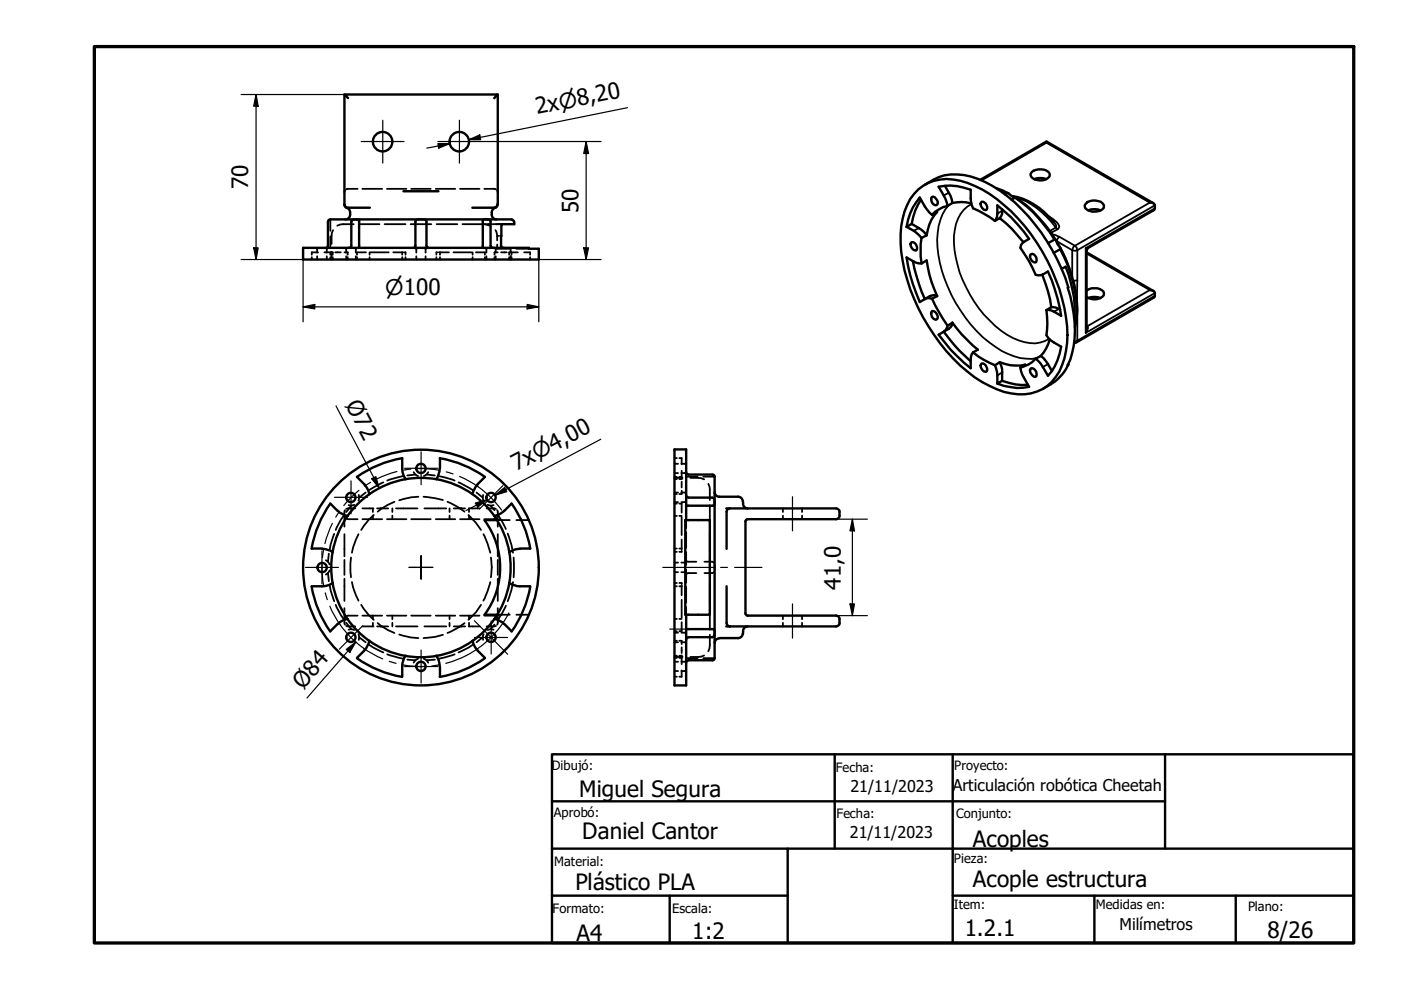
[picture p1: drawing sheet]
<svg xmlns="http://www.w3.org/2000/svg" width="297mm" height="210mm" viewBox="0 0 297 210" stroke-linecap="round" stroke-linejoin="round" font-family="sans-serif">
<!-- layer: Visible (ISO) -->
<g fill="none" stroke="#000" stroke-width=".51">
<path d="M73 20v23.3l.2 .5 .3 .3M73.8 20.8l-.8-.8h32.5l-.7 .8M105.5 20v23.3M196.1 39.2a11.1 11.1 0 0 1 11.3-1.3 31 31 0 0 1 13.3 11.3 37.4 37.4 0 0 1 6.6 15.5 20.1 20.1 0 0 1-.9 12.7l.1-.1M200.3 39.4a7.9 7.9 0 0 1 1.6 3.6M207.8 38.1l14.1-8.1 22.6 13.1M211.3 39.9l2.5 1.1M218.8 36.5a2.84 2.84 0 0 1 3.7 .2 .93 .93 0 0 1-.8 1.3 2.6 2.6 0 0 1-3.2-.8v-.3zM219.3 38a3.2 3.2 0 0 1 2.5 0M221.9 30v.3M64.3 52.5h47.8v.2h2.1v2.3h-49.9zM73 43.3a.73 .73 0 0 0 .8 .7"/>
<path d="M73.5 44.1a.98 .98 0 0 1 .7 .9M73.8 44h4.6M73.9 52.5l.4-.1 .2-.3v-5.2a1.47 1.47 0 0 1 1.6-.3v5.9M74.2 45.1v.4M74.2 45.5a.98 .98 0 0 1-1 1M85.5 40.5h7.5M87.7 52.5l.2-.1 .2-.3v-5.2a1.87 1.87 0 0 1 2.3-.1v5.3l.4 .4M100.1 44h4.7M102.4 52.5v-5.9a1.47 1.47 0 0 1 1.6 .3v5.2l.1 .2 .5 .2M104.3 45.1v.4M104.3 45.5a.98 .98 0 0 0 1 1M105.5 43.4l-.2 .4-.3 .3a1.02 1.02 0 0 0-.7 .9"/>
<path d="M105.5 43.3a.73 .73 0 0 1-.8 .7M108.5 46.6l.4 .2 .1 .3M108.5 46.5h-38.5l-.4 .3-.1 .2v5.3l-.4 .2M109 47v.5h-2.7l-.1 4.6 .2 .3 .5 .1M192.2 48.1a8.3 8.3 0 0 1 3.2 2.4M193.1 51.5l.2-.2a1.19 1.19 0 0 1 1 1.8 1.15 1.15 0 0 1-1.2-1.6zM193.3 47.5a7.5 7.5 0 0 1 3.2 2.4M193.3 47.5l-1.1 .6M193.5 55.3l1.3 4.9 1.3 3.2 .4-.2 1.1 .1M194.7 40.2a10.1 10.1 0 0 1 10.4-1.4 29.8 29.8 0 0 1 13.5 10.8 39.5 39.5 0 0 1 7.7 21.4 14.6 14.6 0 0 1-3.3 9.9 9.1 9.1 0 0 1-8.6 2.5 23.5 23.5 0 0 1-12.3-7.4 41.2 41.2 0 0 1-11-22.6 18.1 18.1 0 0 1 1.9-11.2zM195.3 42.3a12.3 12.3 0 0 0-2 5.2M195.4 50.5a19.2 19.2 0 0 0 0 5.4"/>
<path d="M195.4 55.9l1.1-.7a25.1 25.1 0 0 0 2.2 7.6M195.4 55.9a4.6 4.6 0 0 1-3.2-1.3 35.1 35.1 0 0 0 2.8 9.4l2.2-1.2 .9-.2 .6 .2M196.5 49.9l-1.1 .6M197.6 41.8a1.22 1.22 0 0 1 1.1 1.6 1.06 1.06 0 0 1-1.1-.4 1.06 1.06 0 0 1-.1-1.1zM197.6 45.6l1.1-.7a8.3 8.3 0 0 0-2.2 5M197.6 45.6a10.5 10.5 0 0 1-2.6-3.7 11.7 11.7 0 0 0-2.8 6.2M200.9 43.7a10.5 10.5 0 0 0-1.9-4.1 11.3 11.3 0 0 1 6.8 .6 7.4 7.4 0 0 0 .5 4l2.3 1.1 2.3 1.5M200.9 43.7a6.5 6.5 0 0 0-3.3 1.9M201.9 43a8.1 8.1 0 0 1 4 .2M201.9 43l-1 .7M208.2 42.8a1.19 1.19 0 0 1 1 1.7 1.11 1.11 0 0 1-1.1-.6 1.11 1.11 0 0 1 .1-1.1zM210.9 46.8a4.2 4.2 0 0 0 .6-3.3 30.6 30.6 0 0 1 6.7 7.1 2.3 2.3 0 0 0-1.9 1.9 27 27 0 0 1 3.3 5.8 2.7 2.7 0 0 0 2.6-.7 37.3 37.3 0 0 1 2.8 9.4 3.9 3.9 0 0 0-3.1-1.2"/>
<path d="M212 46.3a26 26 0 0 1 5 5M212 46.3l-1.1 .5M212.5 44.4a2.09 2.09 0 0 1-.5 1.9M213 41.2l.7-.3 .9 .7 .7 .2-.9 .5M214.5 41.6a14.6 14.6 0 0 1 9 5.5M215.3 41.8a29.6 29.6 0 0 1 8.5 9.1M218.4 54l.2-.1a1.16 1.16 0 0 1 1.1 1.6 1.11 1.11 0 0 1-1.1-.3 1.11 1.11 0 0 1-.2-1.2zM221 58.3a27.9 27.9 0 0 1 1.9 6.8M222.2 51.5l1.5-.7 1.2 1.9-1.5 .9M224.8 52.5a25.5 25.5 0 0 1 3.4 15.1l-.3 1.8M225.1 57l.8-.4a25.2 25.2 0 0 1 1.9 11M230.3 43.2a2.67 2.67 0 0 1 3.7 .2 .93 .93 0 0 1-.8 1.3 2.6 2.6 0 0 1-3.2-.8v-.4z"/>
<path d="M230.4 53.1v16.5M230.4 53.5l14.1 8.2M230.7 52.6l-.3 .4M230.8 44.6a3.2 3.2 0 0 1 2.5 0M243.8 43a.86 .86 0 0 1 1.1 .5l-.1 .9-.3 .2-13.9 8M197.6 65.9a1.25 1.25 0 0 1 1.1 1.8 1.06 1.06 0 0 1-1.1-.4 1.06 1.06 0 0 1-.1-1.2zM197.6 63.3l1.5 3 1.8 2.8M198.7 62.8l-1.1 .5M200.9 69.1l-.4 .9-.4 .3a36.6 36.6 0 0 0 5.7 6.3M201.9 68.4a28.2 28.2 0 0 0 5.4 5.7l-1 .6M201.9 68.4l-.4 1-2.5 1.6a33 33 0 0 0 6.8 7.1 4.3 4.3 0 0 1 .5-3.4M201.9 68.4l-1 .7"/>
<path d="M206.3 74.7a17.5 17.5 0 0 0 4.6 2.7M208.2 77.1a1.19 1.19 0 0 1 1 1.7 1.11 1.11 0 0 1-1.1-.6 1.11 1.11 0 0 1 .1-1.1zM210.9 77.4a7.3 7.3 0 0 1 .6 3.9M212 76.8a8.8 8.8 0 0 0 5.4 .5l-1.1 .6M212 76.8a6 6 0 0 1 .5 3.9M212 76.8l-1.1 .6M216.3 77.9a8.8 8.8 0 0 0 1.9 4.1 10.7 10.7 0 0 1-6.7-.7M218.4 78.3l.2-.2a1.25 1.25 0 0 1 1.1 1.7 .76 .76 0 0 1-1.1-.5l-.2-.3zM219.6 76a6 6 0 0 1-3.3 1.9M220.7 75.5a8.3 8.3 0 0 1 2.3 3.1M220.7 75.5l-1.1 .5M221.9 65.8a18.7 18.7 0 0 1 0 5.3 6.7 6.7 0 0 0 3.1 2.4 11.8 11.8 0 0 1-2.8 6.2 9.2 9.2 0 0 0-2.6-3.7"/>
<path d="M222.6 72a8.2 8.2 0 0 1-1.9 3.5M222.9 65.1l1.1 .1 .8 .4M222.9 65.1l-1 .7M226.4 77.3h.1M226.5 77.3a10.7 10.7 0 0 1-5.4 5.2M228.2 72.6l-.5 .1M230.4 61.6a3.1 3.1 0 0 1 3.6 .3 .96 .96 0 0 1-.8 1.3 2.96 2.96 0 0 1-2.8-.2M230.8 63.2a3.2 3.2 0 0 1 2.5 0M243.8 61.5a.97 .97 0 0 1 1.1 .6l-.1 .9-.3 .2-16.2 9.4M85.2 97.2a23.5 23.5 0 0 0-9.5 3.9l1.5 1.6M85.3 99.3l.1 1 .6 1.3M85.3 97.1v2.2"/>
<path d="M93.2 99.3l-.2 1.4-.5 .9M93.3 97.2a23.5 23.5 0 0 1 9.5 3.9 8.3 8.3 0 0 0-2.3 2.8l-.3 .9M93.3 97.1v2.2M212.5 80.7a11.8 11.8 0 0 0 5.4 .9M212.5 80.7l-1 .6M66.1 116.3h2.2M68.3 116.4l1.4 .2 .9 .5M70 106.8a23.5 23.5 0 0 0-3.9 9.5M70 106.8l1.6 1.5M71.6 108.3l.7 .6 1.4 .5M73.7 109.4a19 19 0 0 0 0 21.9M77.2 102.7l.8 1.2 .3 .9"/>
<path d="M86 101.6a19 19 0 0 0-12.3 7.8M86 101.6a19 19 0 0 1 14.2 3.2M100.2 104.8a19 19 0 0 1 2.5 29 19 19 0 0 1-29-2.5M102.7 110.3a16.8 16.8 0 0 1 0 20h2.7M102.7 110.3h2.7M108.5 106.8a8.1 8.1 0 0 1-2.8 2.3l-.9 .3M108.5 106.8a23.5 23.5 0 0 1 3.9 9.5M110.2 116.3h2.2M110.3 116.4l-1 .1-1.3 .6M145.3 110.3h5.2v20h-5.2zM145.5 100.1v.2l.5 .3h5.2l.3 .4v38.6l-.3 .4h-5.2l-.4 .2-.1 .3M145.5 104.9l.1 .4 .4 .2 5.1 .1a1.39 1.39 0 0 1 .3 1.6h-5.8l-.1-.1"/>
<path d="M145.5 110.3v-15h-2.5v50h2.5v-15M151.5 104.3a.98 .98 0 0 0 1 1M152.5 105.3h4M154 107.8h23.3a.76 .76 0 0 1 .7 .8v.7a.76 .76 0 0 1-.7 .8h-18.8M154.1 108.6v7.8M154.8 107.8a.73 .73 0 0 0-.7 .7M156.5 105.3a.98 .98 0 0 1 1 1M157.5 106.3a1.13 1.13 0 0 0 1 1.5M158.1 110.5v19.6l.2 .4h.2M158.5 110.1l-.4 .2v.3M66.1 124.3a23.5 23.5 0 0 0 3.9 9.6M70.6 123.6l-.9 .4a7.9 7.9 0 0 1-3.6 .3"/>
<path d="M71.6 132.3l-1.6 1.5M73.7 131.2l-.9 .3-1.2 .8M75.7 139.6a23.5 23.5 0 0 0 9.5 3.9M77.2 138l-1.5 1.5M78.3 135.8l-.5 1.4-.6 .7M86 139l-.5 .9a7.8 7.8 0 0 0-.2 3.6M92.5 139l.6 1.3 .1 1M100.2 135.8l.3 1 .8 1.1M101.3 138l1.5 1.5M102.8 139.6a23.5 23.5 0 0 1-9.5 3.9M104.8 131.2l.9 .3a8.1 8.1 0 0 1 2.8 2.3M108 123.6l.9 .4a7.7 7.7 0 0 0 3.5 .3"/>
<path d="M112.4 124.3a23.5 23.5 0 0 1-3.9 9.6M145.5 133.5l.1-.1h5.8a1.31 1.31 0 0 1-.4 1.7h-5l-.4 .2-.1 .4M152.5 135.4a.98 .98 0 0 0-1 .9M152.5 135.3h4M154.1 124.3v7.8M154.1 132.1a.73 .73 0 0 0 .7 .7M157.5 134.3a.98 .98 0 0 1-1 1M157.5 133.8v.5M158.5 130.5h18.8a.76 .76 0 0 1 .7 .8v.8a.76 .76 0 0 1-.7 .7h-23.3M158.5 132.8a.98 .98 0 0 0-1 1M93.3 141.3v2.2"/>
<circle cx="81.1" cy="30" r="2.06"/>
<circle cx="97.4" cy="30" r="2.06"/>
<circle cx="89.2" cy="99.3" r=".98"/>
<circle cx="74.4" cy="105.5" r=".98"/>
<circle cx="104.1" cy="105.5" r=".98"/>
<circle cx="68.3" cy="120.3" r=".98"/>
<circle cx="74.4" cy="135.1" r=".98"/>
<circle cx="89.2" cy="120.3" r="25"/>
<circle cx="104.1" cy="135.1" r=".98"/>
<circle cx="89.2" cy="141.3" r=".98"/>
</g>
<!-- layer: Visible fina (ISO) -->
<g fill="none" stroke="#000" stroke-width=".38">
<path d="M208.1 38.3l13.8-8 21.9 12.7-15.9 9.1-3.3-1.9M194.8 48.4l-1.1 .5M201.2 43.5a12.6 12.6 0 0 0-2.3 10.5 30.6 30.6 0 0 0 10.8 18.6 14.4 14.4 0 0 0 9.1 3.5l1-.2M201.2 40.9l-1.1 .5M206 43.3a6.8 6.8 0 0 0-3.6 5.4 21.8 21.8 0 0 0 3.3 13.8 24.1 24.1 0 0 0 9.1 9.2 7.9 7.9 0 0 0 7.6 .2M211.6 40.2l1.8 .7M212.5 44.7l-1 .6M215.1 41.9a26.6 26.6 0 0 1 8.4 8.9M215.3 41.8a16.5 16.5 0 0 1 8.5 6.4M222.3 45.8l1.7 1.3a.96 .96 0 0 1 .4 1.3l-.2 .2M223.1 49.7l1.5 .5M223.5 47.1a.9 .9 0 0 1 .3 1.1"/>
<path d="M223.8 48.2l.4 .4M223.8 48.2l-1.2 .8M223.9 51l.2 .2M224.1 51.2l2.3 4.7M224.1 51.2l3.2 1.9M224.2 48.6l-1.4 .8M224.6 50.2l-.4 .4-.1 .6M224.7 52.9a25.7 25.7 0 0 1 3.2 16.2M227.3 53.1v5.6M227.6 52.3l.3-.2 .4 .4 .1 .6-.5 .1-.6-.1zM228.4 59.4v6.5M228.4 59.4l-.8 .1"/>
<path d="M230.4 53.8l13.4 7.7-13.3 7.7a.68 .68 0 0 1-.1 1l-.2 .4 .2-1M230.6 52.6h-.4l.2 .5M244.9 43.5l-16.5 9.6v6.3M244.9 44.2l-14.7 8.4v18l14.7-8.5M212.5 79l-1 .6M222.2 77.2l-1.1 .6M224.5 65.5l-1 .6M227.8 72.4l.6-.2-.1 .4M228.3 65.9h.1M230.4 69.1l.1 .1h-.1M244.9 62.7l-16.5 9.5v-6.3"/>
</g>
<!-- layer: Oculto (ISO) -->
<g fill="none" stroke="#000" stroke-width=".38">
<path d="M66.1 54.5v.5M67 52.5l.1 .1M67.2 52.7v.9M67.2 54.3v.7M67.4 53.5h-1.3v.5M68.8 53.5h1.7v.5M69.3 54.3v.7M69.3 52.7v.9M69.5 52.5l-.1 .1M70 46.5v2.4M70 50.1v2.4M70 53.5v.5"/>
<path d="M70 54.5v.5M70.3 53.4v1.6M70.5 54.5v.5M70.6 48.8l-.2 .6-.1 2.3M71.1 53.5h1.2M73 53.5h.7v.5M73.2 40.4l-.2 .4M73.2 52.5l.1 .1M73.3 52.7l.1 .9M73.4 54.3v.7M73.7 54.5v.5M75 47.5h-2.2l-1.3 .4"/>
<path d="M75.4 52.7v.9M75.4 54.3v.7M75.7 54.5v.5M75.7 52.5l-.1 .1M75.8 40h-2.3l-.1 .2M76.1 47.5h4.4M76.1 52.3v.1M76.1 52.5h.1M76.8 40h4.2M77.6 53.5h-1.9v.5M78.4 53.5v.5M78.4 54.5v.5"/>
<path d="M78.5 53.5h3.9M81.5 47.5h4.5M82 40h4.2M83.4 53.5h2.1M85.3 53.5v.5M85.3 54.5v.5M85.7 53.5h.3v.5M86 54.5v.5M87.1 47.5h4.3M87.2 40h4.1M88 52.5l.1 .1M88.2 52.7l.1 .9"/>
<path d="M88.3 54.3v.7M90.2 54.3v.7M90.3 52.7l-.1 .9M90.5 52.5l-.1 .1M92.4 40h4.1M92.5 54.5v.5M92.6 47.5h4.4M92.8 53.5h-.3v.5M93 53.5h2.2M93.3 53.5v.5M93.3 54.5v.5M96.1 53.5h3.8"/>
<path d="M97.5 40h4.2M98 47.5h4.5M100.2 53.5v.5M100.2 54.5v.5M100.9 53.5h1.9v.5M102.4 52.3v.1M102.4 52.5h.1M102.7 40h2.3l.2 .2M102.8 54.5v.5M102.9 52.5l.1 .1M103.1 52.7v.9M103.1 54.3v.7"/>
<path d="M104.8 54.5v.5M105 48.8l.4 1.2M105.1 54.3v.7M105.2 52.7l-.1 .9M105.3 52.5l-.1 .1M105.4 40.4l.1 .4M105.4 51.9v.8h2.7M105.5 53.5h-.7v.5M105.7 50h-.3v1M106 50h.2M106.2 53.5h1.2M106.3 47.5h-3.6l1.3 .4"/>
<path d="M107.9 54.5v.5M108.3 52.7v.8M108.3 54.3v.7M108.5 53.5v.5M108.5 54.5v.5M109.5 52.7h2.6M109.8 53.5h-1.9v.5M111.1 53.5h1.3v.5M112.4 54.5v.5M143 97.1h.5M143 98.3h.8M144 97.1h.5v1.4"/>
<path d="M144.5 99.8v1.8M145.4 98.3h-.9M145.5 98.1h-.1M69.1 118.8l.4 .3 .3 .6M69.7 117.4l-.2 1.7M70.9 113.2l-.8 2.2-.2 1.1M72.9 109.3l-.6 .9-1.1 2.2M73 109.3l.2 .4M73 113.3v4.7M73 118.7v3.2M73.2 108.2l-.2 .4v3.1M73.4 110l.4 .1h2"/>
<path d="M74.4 118.2l-.1 1.3 .1 2.9M74.5 107.2l-1.1 1.4M75.1 107l-.7 .2-.5-.1M75.3 107.8l-1.9 .1M76 113.3l-1.1 2.7-.3 1.2M76.1 104.9l-.1 1.2M76.8 110.1h4.2M76.8 107.8h2.4M77.5 104.4l-1.4 1.1M79.1 107.8v.8M79.1 109.3v.8M79.2 109.2l-1 .9-1.6 2.3"/>
<path d="M79.9 107.8h2.4M81.2 107.7h-.2M81.3 102.3l-3.1 1.6M82 110.1h4.2M83.2 107.8v.8M83.2 109.3v.8M83.6 106.4l-1.4 .6-2.1 1.5M83.9 107.8h4.6M85.5 100.9l-3.4 1M87.2 110.1h4.1M87.7 100.1l.3 .5 .6 .3M88.1 100.6l-1.7 .2"/>
<path d="M88.7 105.3l-1.6 .1-2.5 .7M89.8 105.3l4.1 .7M90 107.8h4.6M90.4 100.6l1.8 .2M90.8 100.1l-.3 .5-.6 .3M92.4 110.1h4.1M93 100.9l3.4 1M94.9 106.4l2.1 1.1 1.5 1M95.3 107.8v.8M95.3 109.3v.8M96.2 107.8h2.4M97.2 102.3l3.1 1.6"/>
<path d="M97.3 107.7h.2M97.5 110.1h4.2M99.3 109.2l1.6 1.6 1.1 1.6M99.4 107.8h2.3M99.4 107.8v.8M99.4 109.3v.8M101 104.4l1.4 1.1M102.4 104.9v.5l.2 .7M102.5 113.3l.9 2 .5 1.9M103.2 107.8l2 .1M103.4 107l.7 .2 .5-.1M104 107.2l.8 1"/>
<path d="M104.1 118.2a11.6 11.6 0 0 1 0 4.2M105.2 110l-.4 .1h-2.1M105.4 108.2l.1 .4v3.1M105.4 110.3h2.7M105.5 109.3l-.1 .4M105.5 113.3v4.7M105.5 118.7v3.2M105.6 109.2l1.7 3M107.6 113.1l.9 2.5 .3 1.6M108.9 118.2v4.2M109.5 110.3h2.6M143 117h.5"/>
<path d="M143 109.4h.5M143 104.7h.5M143 101.6h.5M143 116.3h.5M143 106.8h.5M143 101.1h.5M143 100.3h.8M143 119.3h.8M143 106.5h.8M143 104.4h.8M143 101.3h1.7M144 109.4h.5"/>
<path d="M144 101.6h.5M144 106.8h.5v1.9M144 116.3h.5M144 101.1h.5M144.5 100.3l.9 .1M144.5 119.3h.9M144.5 106.5h.9M144.5 104.4h.9M144.5 114.4v2.2M144.5 102.1v1.2M144.5 116.8v.2h-.5M144.5 104v.7h-.5"/>
<path d="M144.5 109.6v3.8M145.4 100.4l.1 .2M145.4 106.6l.1 .1M145.5 118.8l.1 .2M145.5 110.3v1.7M145.5 112.8v3.4M145.5 117.1v2.7M145.5 101.1h2.4M145.5 107.2h.1M145.5 119l-.1 .2M145.5 104.2l-.1 .1M145.7 107.2h.1"/>
<path d="M145.7 119.1h1.9M146.4 101.3l2.3 .1 .6 .2M149.1 101.1h2.4M149.4 119.1h1.6l.4 .3M150.2 102.6l.3 1.2v2.2M150.5 107.1v4.4M150.5 112.6v4.4M150.5 118.1v4.4M151.5 119.8v1M166 107.8v.8M166 109.3v.8M170.1 107.8v.8"/>
<path d="M170.1 109.3v.8M69.5 121.5l.2 1.7M69.8 120.9l-.3 .6-.4 .3M69.9 124.1l.2 1.1 .8 2.3M71.2 128.2l1.1 2.2 .6 .9M73 128.9v3.2l.2 .3M73 122.7v4.7M73.2 130.9l-.2 .4M73.4 132.7l1.9 .1M73.4 132.1l1.1 1.3M73.9 133.5l.5-.1 .7 .2M74.6 123.4l.3 1.2 1.1 2.8"/>
<path d="M75.8 130.5h-2l-.4 .2M76 134.5l.1 1.2M76.1 135.1l1.4 1.1M76.6 128.2l1.6 2.3 1 .9M76.8 132.8h2.4M76.8 130.5h4.2M78.2 136.7l3.1 1.6M79.1 130.5v.8M79.1 132.1v.7M79.9 132.8h2.4M80.1 132.1l2.1 1.5 1.4 .6M81 132.9h.2"/>
<path d="M82 130.5h4.2M82.1 138.7l3.4 1M83.2 130.5v.8M83.2 132.1v.7M83.9 132.8h4.6M84.6 134.5l2.5 .7 1.6 .1M86.4 139.9l1.7 .1M87.2 130.5h4.1M88.6 139.7l-.6 .4-.3 .4M89.9 139.7l.6 .4 .3 .4M90 132.8h4.6M92.2 139.9l-1.8 .1"/>
<path d="M92.4 130.5h4.1M93.9 134.6l-1.6 .4-2.5 .3M95.3 130.5v.8M95.3 132.1v.7M96.2 132.8h2.4M96.4 138.7l-3.4 1M97.5 132.9h-.2M97.5 130.5h4.2M98.5 132.1l-1.5 1-2.1 1.1M99.4 132.8h2.3M99.4 130.5v.8M99.4 132.1v.7"/>
<path d="M100.3 136.7l-3.1 1.6M102 128.2a11.1 11.1 0 0 1-2.7 3.2M102.4 135.1l-1.4 1.1M102.6 134.5l-.2 .7v.5M102.7 130.5h2.1l.4 .2M103.9 123.4l-.5 1.9-.9 2.1M104.6 133.5l-.5-.1-.7 .2M104.8 132.4l-.8 1M105.2 132.7l-2 .1M105.4 130.9l.1 .4M105.4 130.3h2.7M105.5 128.9v3.2l-.1 .3"/>
<path d="M105.5 122.7v4.7M107.3 128.4l-1.7 3M108.8 123.4l-.3 1.6-.9 2.5M109.5 130.3h2.6M143 139h.5M143 135.9h.5M143 131.2h.5M143 123.6h.5M143 139.5h.5M143 133.8h.5M143 124.3h.5M143 121.3h.8"/>
<path d="M143 136.2h.8M143 134.1h.8M143 139.3h1.7M144 139h.5M144 135.9h.5v.7M144 131.2h.5M144 123.6h.5v.2M144 139.5h.5M144 124.3h.5M144.5 121.3l.9 .1M144.5 136.2h.9M144.5 124.1v2.1"/>
<path d="M144.5 127.2v3.8M144.5 131.9v1.9h-.5M144.5 137.3v1.2M144.5 139v1.8M145.4 134.1h-.9M145.4 121.4l.1 .2M145.4 136.3l.1 .1M145.5 120.8v2.7M145.5 124.4v3.4M145.5 128.7v1.6M145.5 133.4h.1M145.5 139.5h2.4"/>
<path d="M145.5 133.9l-.1 .1M145.6 121.7l-.1 .1M145.7 133.4h.1M147.6 121.5l-1.9 .1M149.1 139.5h2.4M149.3 139l-.6 .2-2.3 .1M150.5 134.6v2.2l-.3 1.3M150.5 123.6v4.4M150.5 129.1v4.4M151.4 121.3l-.4 .2h-1.6M166 130.5v.8M166 132.1v.7"/>
<path d="M170.1 130.5v.8M170.1 132.1v.7M143 143.5h.5M143 142.3h.8M143 140.3h.8M144.5 142.3h.9M144.5 142.1v1.4h-.5M145.4 140.2l-.9 .1M145.4 142.5h.1M145.5 140.1l-.1 .1"/>
</g>
<!-- layer: Borde (ISO) -->
<path d="M20 9.9h267v190h-267z" fill="none" stroke="#000" stroke-width=".7"/>
<path d="M117 159.9h170v40h-170zM177 159.9v20M202 159.9v40M247 159.9v20M117 169.9h130M117 179.9h170M167 179.9v20M117 189.9h50M142 189.9v10M202 189.9h85M232 189.9v10M262 189.9v10" fill="none" stroke="#000" stroke-width=".51"/>
<!-- layer: Marca de centro (ISO) -->
<g fill="none" stroke="#000" stroke-width=".25">
<path d="M76.6 30h9.1M81.2 25.5v9.1M92.8 30h9.1M97.4 25.5v9.1M85.8 99.3h7M89.3 95.8v7M68.3 116.8v7M70.9 105.4h7M74.4 102v6.9M89.3 117.8v2.5v-2.5M106.6 103l-4.9 4.9M64.8 120.3h7"/>
<path d="M76.9 132.7l-5 4.9M86.7 120.3h2.6h-2.6M89.3 137.8v7M89.3 122.8v-2.5v2.5M91.8 120.3h-2.5h2.5M100.6 135.2h7M100.6 131.6l7 7.1M104.1 131.7v7M85.8 141.3h7"/>
</g>
<!-- layer: Eje (ISO) -->
<g fill="none" stroke="#000" stroke-width=".25">
<path d="M84.2 100l-1.9 .5-2.4 1.1M87.1 99.5l-1.5 .2M88.6 99.4h2.6l2 .3M68.3 119.7v2l.3 2.5M68.6 116.7l-.2 1.5M70.5 111l-.8 1.8-.8 2.4M72 108.4l-.8 1.3M76.1 104l-1.5 1.3-1.7 1.9M78.6 102.3l-1.3 .8M94.6 100l1.4 .5M97.4 101a21 21 0 0 1 8.9 7.2M168 105.3v7.3"/>
<path d="M69 125.7l.4 1.4M69.9 128.5a21 21 0 0 0 11.2 11.2M107.9 130a21 21 0 0 1-13.4 10.7M140.5 120.3h10.8M142 133.4h8.7M152.8 120.3h1.4M155.8 120.3h5.7M168 128.1v7.2M82.5 140.2l1.5 .4M85.4 141l2.7 .3h2M93.1 141l-1.5 .2"/>
</g>
<!-- layer: Cota (ISO) -->
<g fill="none" stroke="#000" stroke-width=".25">
<path d="M51.1 20h21.9M54.3 20l.4 2.5h-.9zM54.3 20v35M92.8 30.5h2.6l-2.4 .9zM95.4 30.5l-4.9 .9M99.4 29.6l2.3-1 .2 1zM101.9 30h25.5M124.3 30l.5 2.5h-1zM124.3 30v25M133 22.8l-33.6 6.8 2.5-.5M51.1 55h13.2v13.2M53.8 52.5h.9l-.4 2.5z"/>
<path d="M123.8 52.5h1l-.5 2.5zM127.4 55h-13.2v13.2M64.3 65.1l2.4-.5v.9zM64.3 65.1h49.9M111.8 64.6l2.4 .5-2.4 .4zM71.2 86.1l9.2 17.4M127.4 93.1l-22.4 11.9 2.2-1.2M78.8 101.5l.9-.4 .7 2.4zM100.8 106.7l2.5-.7-2 1.5zM103.3 106l-4.5 2.2M105 105l2-1.7 .4 .9zM177.3 110.1h6.6"/>
<path d="M180.7 110.1l.5 2.5h-1zM180.7 110.1v20.4M73.4 137.7l2-1.6-1.2 2.2zM75.4 136.1l-10.3 11.9M177.3 130.5h6.6M180.2 128.1h1l-.5 2.4z"/>
</g>
<g fill="#000">
<path d="M54.3 20l.4 2.5h-.9z" fill-rule="evenodd"/>
<path d="M92.8 30.5h2.6l-2.4 .9z" fill-rule="evenodd"/>
<path d="M99.4 29.6l2.3-1 .2 1z" fill-rule="evenodd"/>
<path d="M124.3 30l.5 2.5h-1z" fill-rule="evenodd"/>
<path d="M53.8 52.5h.9l-.4 2.5z" fill-rule="evenodd"/>
<path d="M123.8 52.5h1l-.5 2.5z" fill-rule="evenodd"/>
<path d="M64.3 65.1l2.4-.5v.9z" fill-rule="evenodd"/>
<path d="M111.8 64.6l2.4 .5-2.4 .4z" fill-rule="evenodd"/>
<path d="M78.8 101.5l.9-.4 .7 2.4z" fill-rule="evenodd"/>
<path d="M100.8 106.7l2.5-.7-2 1.5z" fill-rule="evenodd"/>
<path d="M105 105l2-1.7 .4 .9z" fill-rule="evenodd"/>
<path d="M180.7 110.1l.5 2.5h-1z" fill-rule="evenodd"/>
<path d="M73.4 137.7l2-1.6-1.2 2.2z" fill-rule="evenodd"/>
<path d="M180.2 128.1h1l-.5 2.4z" fill-rule="evenodd"/>
</g>
<g font-size="4.8">
<text x="113.9" y="24.2" transform="rotate(-11 113.9 24.2)">2x⌀8,20</text>
<text x="52.6" y="40.2" transform="rotate(-90 52.6 40.2)">70</text>
<text x="122.7" y="45.2" transform="rotate(-90 122.7 45.2)">50</text>
<text x="73.2" y="86" transform="rotate(62 73.2 86)">Ø72</text>
<text x="109.5" y="99.9" transform="rotate(-28 109.5 99.9)">7x⌀4,00</text>
<text x="178.3" y="125" transform="rotate(-90 178.3 125)">41,0</text>
<text x="64.3" y="146.2" transform="rotate(-49 64.3 146.2)">Ø84</text>
<text x="122.8" y="168.9">Miguel Segura</text>
<text x="123.4" y="178">Daniel Cantor</text>
<text x="206.2" y="179.5">Acoples</text>
<text x="122" y="188.6">Plástico PLA</text>
<text x="206.2" y="188.1">Acople estructura</text>
<text x="122.2" y="199.6">A4</text>
<text x="146.7" y="199">1:2</text>
<text x="204.5" y="198.4">1.2.1</text>
<text x="268.7" y="198.9">8/26</text>
</g>
<text font-size="4.6" x="81.7" y="62.6">⌀100</text>
<g font-size="3.4">
<text x="180.3" y="167.9">21/11/2023</text>
<text x="202" y="167.7">Articulación robótica Cheetah</text>
<text x="180.1" y="177.6">21/11/2023</text>
<text x="237.4" y="197.1">Milímetros</text>
</g>
<g font-size="2.7">
<text x="117" y="163.4">Dibujó:</text>
<text x="177.2" y="163.6">Fecha:</text>
<text x="202.3" y="163.3">Proyecto:</text>
<text x="117.4" y="173.3">Aprobó:</text>
<text x="177.4" y="173.5">Fecha:</text>
<text x="202.7" y="173.5">Conjunto:</text>
<text x="117.5" y="183.6">Material:</text>
<text x="202.2" y="183">Pieza:</text>
<text x="117.2" y="193.6">Formato:</text>
<text x="142.5" y="193.6">Escala:</text>
<text x="202.2" y="192.6">Item:</text>
<text x="232.3" y="192.7">Medidas en:</text>
<text x="264.6" y="193.1">Plano:</text>
</g>
</svg>
